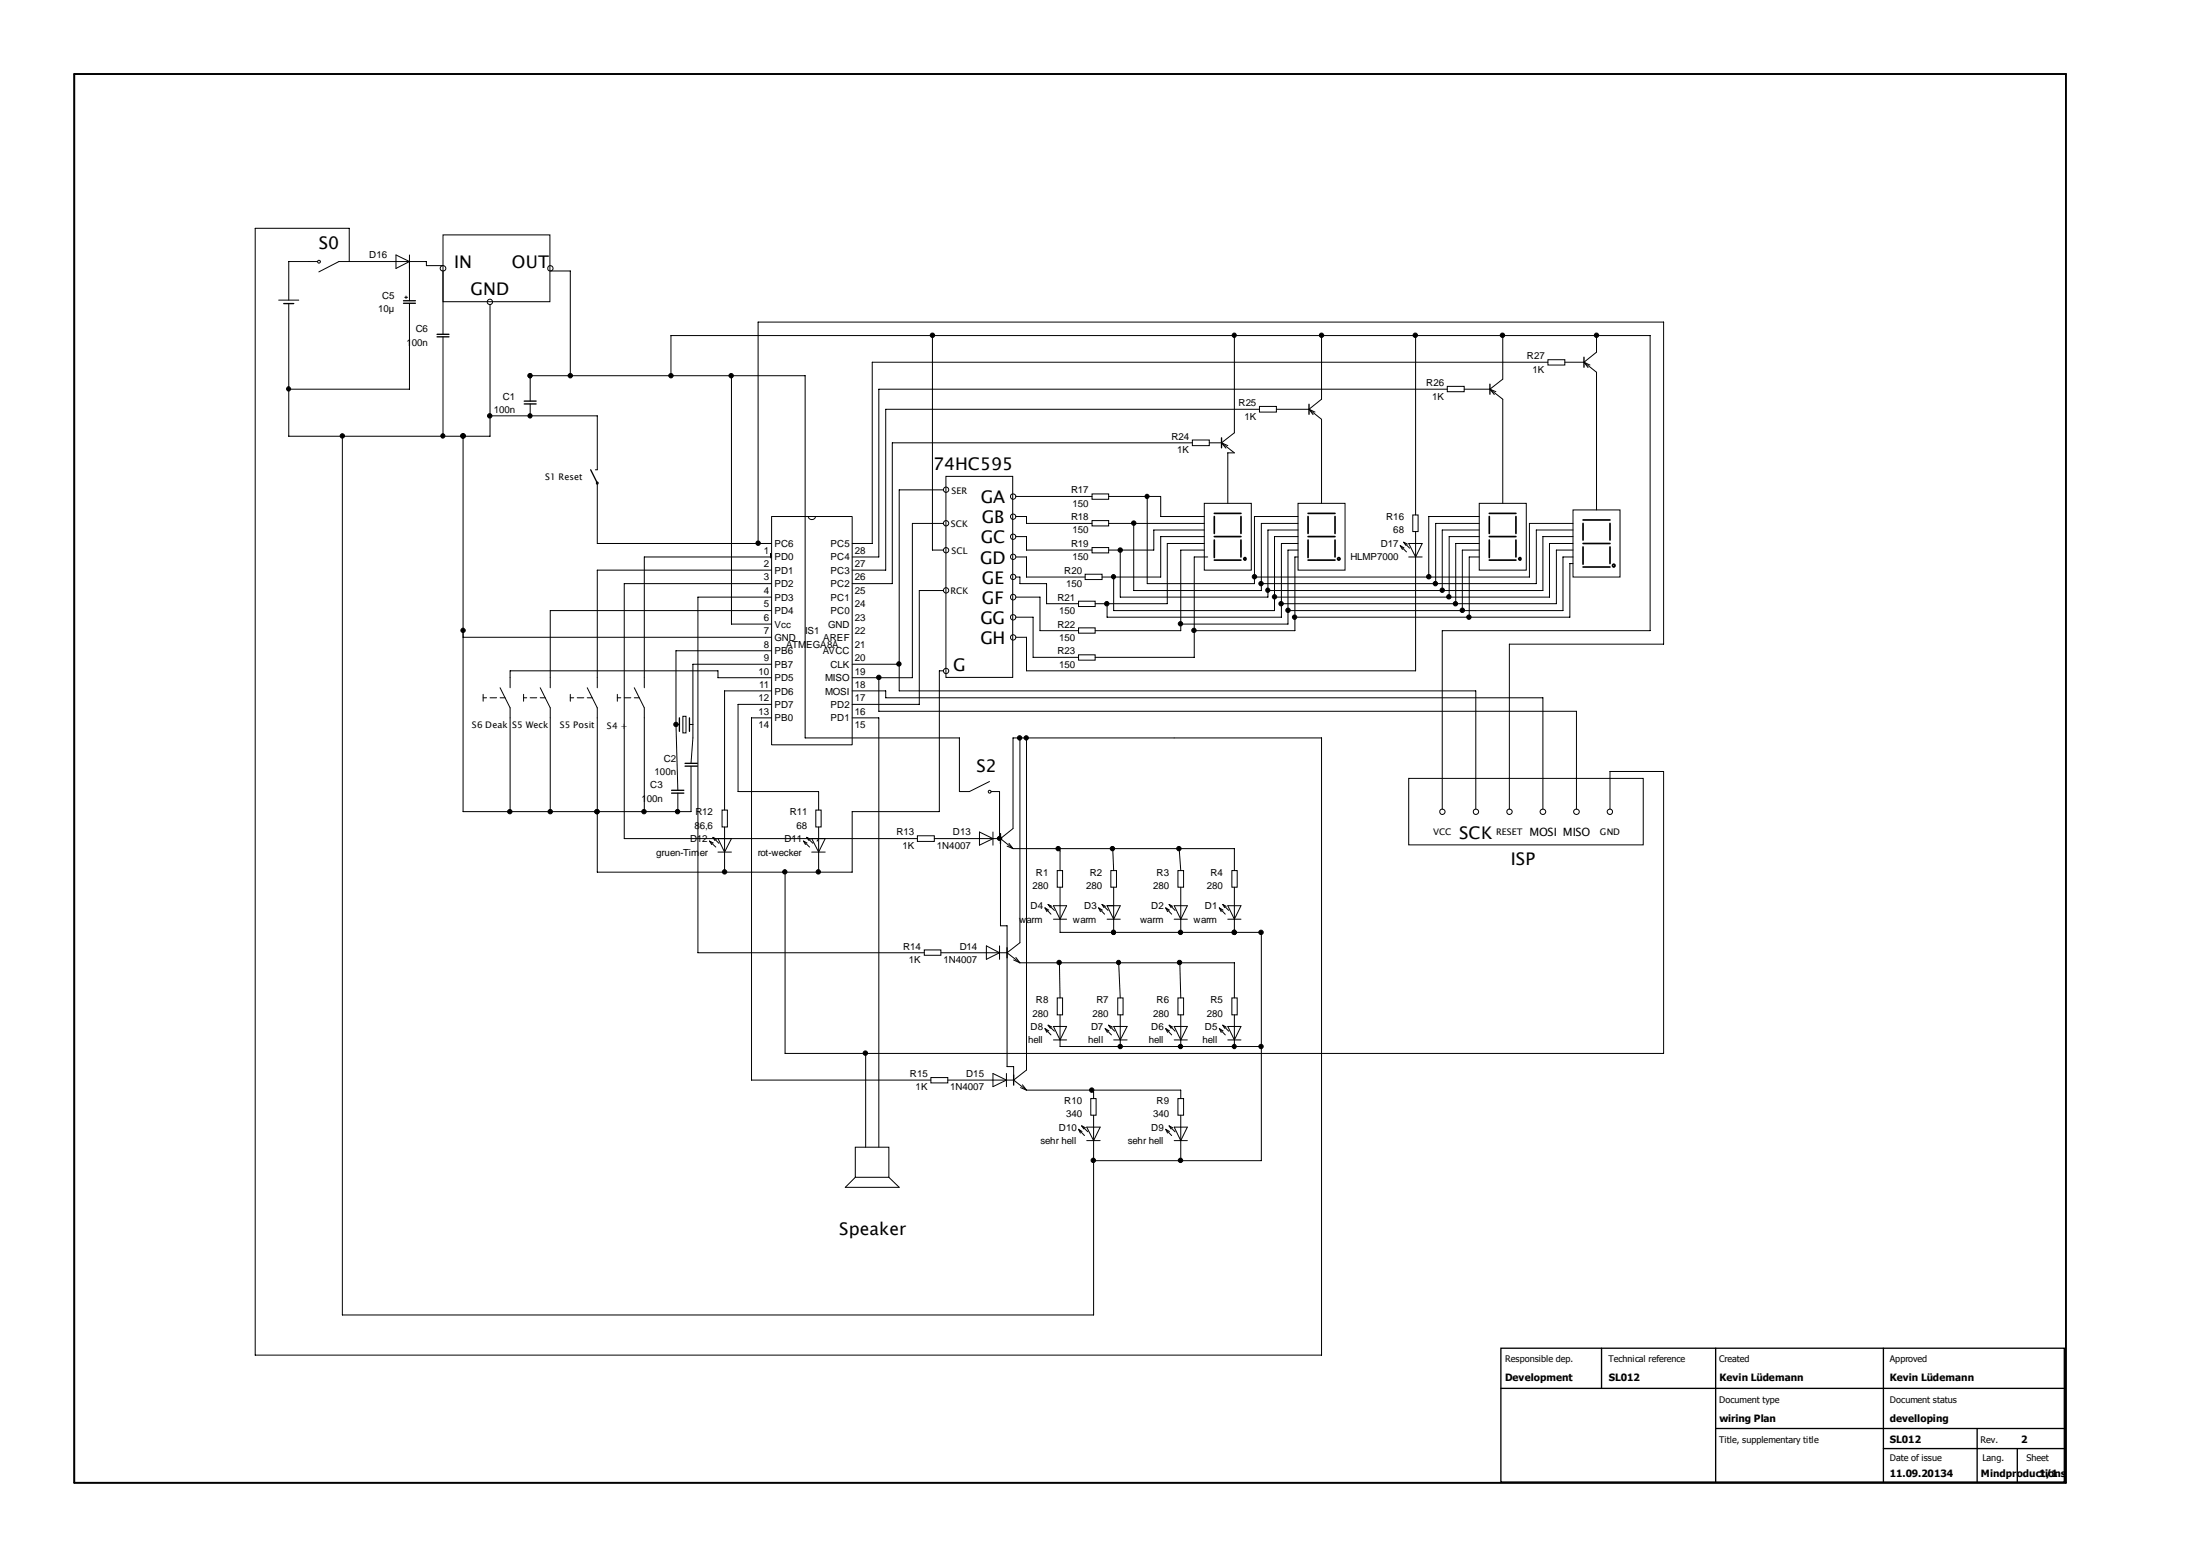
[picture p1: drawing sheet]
<svg xmlns="http://www.w3.org/2000/svg" width="297mm" height="210mm" viewBox="0 0 297 210" stroke-linecap="round" stroke-linejoin="round" font-family="sans-serif">
<g fill="none" stroke="#000" stroke-width=".14">
<path d="M42.9 35.3h-3.9v5.2M42.9 35.2h.3v.3h-.3zM47.2 35.3v-4.5h-12.7v152.1h143.9v-83.3h-41.6v12.2l-1.7 1.4M53.5 34.4l1.8 .9-1.8 .9zM54.8 40v.3M55.3 34.4v6.2M59.8 31.7h14.4v9h-14.4zM59.8 35.9h-2.2v-.6h-11.8l-2.8 1.4M59.8 36.6v8.5M74.3 36.6h2.7v14.1M37.6 40.5h2.7M39 41v17.9h27.2v-17.8"/>
<path d="M46.2 58.9v118.6h101.5v-27M54.6 40.1h.4M55.3 40.9v11.6h-16.3M59.8 45.5v13.4M62.5 58.9v50.7h30.8v-6.2M66.2 56.1h14.4v7.3h-.2M71.6 54.1v-3.4h37.1v48.9h20.8v7.2h1.4l2.7-1.3M71.6 54.5v1.6M90.6 50.7v-5.4h132.2v39.8h-28.1v24.1M98.8 50.7v33.5h5.4M125.9 45.3v29h1.5M161 59.4h2.3v.8h-2.3z"/>
<path d="M161 59.8h-40.5v19h-5.4M163.3 59.8h1.6M164.9 59.8l1.8 1.3h-.9v6.8M164.9 59.8l.6 .7M164.9 59.8l.9 .4M166.7 45.3v13.1l-1.8 1.4M170 54.9h2.3v.7h-2.3zM170 55.2h-50.4v21.8h-4.5M172.3 55.2h4.4M176.7 55.2l1.7 1.4v11.3M176.7 55.2l.6 .8M176.7 55.2l.8 .4"/>
<path d="M178.4 45.3v8.6l-1.7 1.3M191.1 45.3v24.2M195.4 52.2h2.3v.7h-2.3zM195.4 52.5h-76.7v22.7h-3.6M197.7 52.5h3.5M201.2 52.5l1.7 1.4v14M201.2 52.5l.6 .8M201.2 52.5l.8 .4M202.9 45.3v5.9l-1.7 1.3M209 48.6h2.3v.7h-2.3zM209 48.9h-91.2v24.5h-2.7M211.3 48.9h2.6"/>
<path d="M213.9 48.9l1.7 1.3v18.6M213.9 48.9l.5 .7M213.9 48.9l.8 .4M215.6 45.3v2.2l-1.7 1.4M80.5 65.1h.2v.2h-.2zM80.6 65.2v8.2h23.6M102.4 73.4v-29.9h122.2v43.5h-20.8v22.2M104.1 75.3v-.6l.1 .5h-17.2v17.6M104.2 69.7h10.9v30.8h-10.9zM104.2 77h-23.6v15.8M104.2 78.8h-19.9v34.4h39.6M109.1 69.7a.49 .49 0 0 0 .5 .4 .49 .49 0 0 0 .5-.4"/>
<path d="M127.4 70.7h-4.2v20.8h-8.1M127.4 66.1h-6v27.2h77.9v15.9M127.4 79.7h-3.3v15.4h-9M127.7 64.3h9v27.1h-9zM137.2 75.2h1.4v2.7h7.9M137.2 69.7h1.4v1h8.8M137.2 72.4h1.4v1.9h8.8M137.2 77.9h.5v.9h3.6v2.7h4.3M137.2 67h10.2M146.5 77.5h2.3v.7h-2.3zM147.4 66.7h2.3v.7h-2.3zM147.4 70.3h2.3v.7h-2.3z"/>
<path d="M147.4 73.9h2.3v.7h-2.3zM149.7 67h7v2.7h5.9M149.7 70.7h12.9M153.1 70.7v9h17.2v-9h5M154.9 67v11.8h14.5v-9.1h5.9M162.6 67.9h6.3v9.1h-6.3zM162.6 73.4h-5v8.1h-9.7M162.6 74.3h-3.2v10.8h-11.5M162.6 72.4h-5.9v5.5h-7.9M162.6 71.5h-6.8v2.8h-6.1M163.1 75.2h-1.9v13.5h-13.3M175.3 67.9h6.3v9.1h-6.3z"/>
<path d="M175.3 73.4h-2.3v9.9h-23.5v-1.8M175.3 74.3h-1.4v9.9h-14.5M175.3 75.2h-.5v9.9h-13.6M175.3 72.4h-3.2v10h-21.7v-4.5M175.3 71.5h-4.1v9.1h-19.9v-6.3M189.1 73.7l.8 .8M189.1 73.7l.3 .5M189.1 73.7l.5 .3M189.5 73.2l.8 .8M189.5 73.2l.5 .2M189.5 73.2l.3 .4M190.2 73.4h1.8l-.9 1.8z"/>
<path d="M190.2 75.2h1.8M190.8 69.5h.7v2.3h-.7zM191.1 71.8v18.8h-52.5v-4.6h-1.4M199.7 67.9h6.4v9.1h-6.4zM199.7 73.4h-3.1v8.1M199.7 75.2h-1.3v8.1M199.7 69.7h-6.8v8.2M199.7 70.7h-5.9v8.1M199.7 74.3h-2.3v8.1M199.7 71.5h-5v8.2M199.7 72.4h-4v8.2M212.4 68.8h6.3v9.1h-6.3z"/>
<path d="M212.4 73.4h-3.2v7.2h-37.1M212.4 75.2h-1.4v7.2h-37.1M212.4 71.5h-5v7.3h-37.1M212.4 70.7h-5.9v7.2h-37.1M212.4 74.3h-2.3v7.2h-37.1M212.4 72.4h-4.1v7.3h-37.1M212.4 76.1h-.4v7.2h-37.2M62.5 86h41.7M65.2 94.2h.5M65.2 93.7v1M66.2 94.2h.9M67.5 94.2h.7"/>
<path d="M67.5 92.8l1.4 2.7v14.1M70.7 94.2h.4M70.7 93.7v1M71.6 94.2h.9M72.9 94.2h.7M72.9 92.8l1.4 2.7v14.1M77 94.2h.5M77 93.7v1M77.9 94.2h.9M79.3 94.2h.7M83.4 94.2h.4M83.4 93.7v1"/>
<path d="M84.3 94.2h.9M85.6 92.8l1.4 2.7v14.1M85.6 94.2h.7M91.3 97.8h.4M91.3 97.8l.2 8.9M92.2 96.7h.4v2.2h-.4zM93.1 97.8h.5M104.2 87.8h-12.9v10M104.2 89.7h-10.6v9.9l-.3 3.4M104.2 82.4h-29.9v10.4M104.2 91.5h-7.3v-.9h-28v2.2M104.2 95.1h-4.6v11.7h10.9v2.5"/>
<path d="M104.2 93.3h-6.4v16M104.2 80.6h-10v48h30.6M104.2 96.9h-2.7v48.9h24.2M115.1 89.7h6.3M115.1 93.3h4.5v.9h88.7v15M115.1 96.9h3.6v58M118.7 91.5v4.5h94.1v13.2M127.4 90.6h-.6v19h-11.7v8.1h-34.5v-22.2l-1.3-2.7M137.2 80.6h3.2v4.5h5.2M137.2 83.3h2.3v5.4h6.1M137.7 99.6v27.7l-1.7 1.3M138.6 99.6v44.8l-1.7 1.4"/>
<path d="M145.6 81.2h2.3v.7h-2.3zM145.6 84.8h2.3v.7h-2.3zM145.6 88.4h2.3v.7h-2.3zM91.5 107.1v2.5M95.8 113.5l.8 .8M95.8 113.5l.3 .5M95.8 113.5l.5 .3M96.3 113l.8 .8M96.3 113l.5 .3M96.3 113l.2 .5M96.9 115h1.9M96.9 113.2l.9 1.8 1-1.8"/>
<path d="M97.5 109.3h.7v2.3h-.7zM97.8 111.6v6.1M108.5 113.5l.8 .8M108.5 113.5l.3 .5M108.5 113.5l.5 .3M108.9 113l.9 .8M108.9 113l.5 .3M108.9 113l.3 .5M109.6 113.2l.9 1.8 .9-1.8M109.6 115h1.8M110.1 109.3h.8v2.3h-.8zM110.5 111.6v6.1"/>
<path d="M110.5 113.2l-.2 .3M123.9 112.8h2.2v.8h-2.2zM126.1 113.2h9M132.2 112.3l1.9 .9-1.9 .9zM133.5 106.7h.3v.3h-.3zM133.8 106.8h1.2v6.4M134.1 112.3v1.8M135.1 113.2l1.7 1.4M135.1 113.2v11.8h.9v19h.9v1.8M136 114.2l.8 .4M136.2 113.8l.6 .8M136.8 114.6h29.9v2.9"/>
<path d="M142.7 117.5h.8v2.3h-.8zM142.9 114.6l.2 .3v2.6M143.1 119.8v6.1h27.2v30.8h-22.6M150 117.5h.7v2.3h-.7zM150.2 114.6l.2 2.9M150.4 119.8v6.1M159 117.5h.8v2.3h-.8zM159.2 114.6l.2 2.9M159.4 119.8v6.1M166.3 117.5h.7v2.3h-.7zM166.7 119.8v6.1M190.2 105.1h31.7v8.9h-31.7z"/>
<path d="M217.4 109.2v-5.1h7.2v38.1h-118.6v-24.5M124.8 128.2h2.2v.7h-2.2zM127 128.6h9M133.2 127.7l1.8 .9-1.8 .9zM135 127.7v1.8M136 128.6l1.7 1.4M136.9 129.6l.8 .4M137.2 129.2l.5 .8M137.7 130h29v4.7M141.1 122.6l.8 .8M141.1 122.6l.2 .5M141.1 122.6l.5 .3"/>
<path d="M141.1 138.9l.8 .8M141.1 138.9l.2 .5M141.1 138.9l.5 .2M141.5 122.1l.9 .8M141.5 122.1l.5 .2M141.5 122.1l.3 .4M141.5 138.4l.9 .8M141.5 138.4l.5 .2M141.5 138.4l.3 .4M142.2 122.3h1.8l-.9 1.8zM142.2 124.1h1.8M142.2 138.6h1.8l-.9 1.8z"/>
<path d="M142.7 134.7h.8v2.3h-.8zM143 130l.1 4.7M143.1 137v4.3h27.2M148.3 122.6l.8 .8M148.3 122.6l.3 .5M148.3 122.6l.5 .3M148.8 122.1l.8 .8M148.8 122.1l.5 .2M148.8 122.1l.3 .4M149.2 138.9l.9 .8M149.2 138.9l.3 .5M149.2 138.9l.5 .2"/>
<path d="M149.5 122.3h1.8l-.9 1.8zM149.5 124.1h1.8M149.7 138.4l.8 .8M149.7 138.4l.5 .2M149.7 138.4l.2 .4M150.4 138.6h1.8l-.9 1.8zM150.9 134.7h.7v2.3h-.7zM151 130l.3 4.7M151.3 137v4.3M157.4 122.6l.8 .8M157.4 122.6l.2 .5M157.4 122.6l.5 .3"/>
<path d="M157.4 138.9l.8 .8M157.4 138.9l.2 .5M157.4 138.9l.5 .2M157.9 122.1l.8 .8M157.9 122.1l.4 .2M157.9 122.1l.2 .4M157.9 138.4l.8 .8M157.9 138.4l.4 .2M157.9 138.4l.2 .4M158.5 122.3h1.8l-.9 1.8zM158.5 124.1h1.8M158.5 138.6h1.8l-.9 1.8z"/>
<path d="M159 134.7h.8v2.3h-.8zM159.3 130l.1 4.7M159.4 137v4.3M164.6 122.6l.8 .8M164.6 122.6l.3 .5M164.6 122.6l.5 .3M164.6 138.9l.8 .8M164.6 138.9l.3 .5M164.6 138.9l.5 .2M165.1 122.1l.8 .8M165.1 122.1l.5 .2M165.1 122.1l.3 .4"/>
<path d="M165.1 138.4l.8 .8M165.1 138.4l.5 .2M165.1 138.4l.3 .4M165.8 122.3h1.8l-.9 1.8zM165.8 124.1h1.8M165.8 138.6h1.8l-.9 1.8zM166.3 134.7h.7v2.3h-.7zM166.7 137v4.3M115.5 154.9h4.5v4h-4.5zM115.5 158.9l-1.4 1.4h7.3l-1.4-1.4M116.9 142.2v12.7M125.7 145.5h2.3v.7h-2.3z"/>
<path d="M128 145.8h8.9M134.1 144.9l1.8 .9-1.8 .9zM135.9 144.9v1.8M136.9 145.8l1.7 1.4M137.8 146.8l.8 .4M138 146.4l.6 .8M138.6 147.2h20.8v1.1M142.2 140.4h1.8M145.6 152.4l.8 .9M145.6 152.4l.3 .6M145.6 152.4l.5 .3M146 152l.9 .8"/>
<path d="M146 152l.6 .2M146 152l.3 .4M146.7 152.1h1.8l-.8 1.9zM146.7 154h1.8M147.3 148.3h.7v2.2h-.7zM147.4 147.2l.3 .2v.9M150.4 140.4h1.8M157.4 152.4l.8 .9M157.4 152.4l.2 .6M157.4 152.4l.5 .3M157.9 152l.8 .8M157.9 152l.4 .2"/>
<path d="M157.9 152l.2 .4M158.5 140.4h1.8M158.5 152.1h1.8l-.9 1.9zM158.5 154h1.8M159 148.3h.8v2.2h-.8zM159.4 150.5v6.2M165.8 140.4h1.8"/>
<circle cx="59.8" cy="36.2" r=".37"/>
<circle cx="74.3" cy="36.2" r=".36"/>
<circle cx="39" cy="52.5" r=".28"/>
<circle cx="46.2" cy="58.8" r=".3"/>
<circle cx="59.8" cy="58.8" r=".29"/>
<circle cx="62.5" cy="58.8" r=".3"/>
<circle cx="66.1" cy="56.1" r=".3"/>
<circle cx="66.1" cy="40.8" r=".36"/>
<circle cx="71.6" cy="56.1" r=".28"/>
<circle cx="71.6" cy="50.7" r=".28"/>
<circle cx="77" cy="50.7" r=".3"/>
<circle cx="90.6" cy="50.7" r=".3"/>
<circle cx="98.7" cy="50.7" r=".3"/>
<circle cx="125.9" cy="45.3" r=".3"/>
<circle cx="166.6" cy="45.3" r=".28"/>
<circle cx="178.4" cy="45.3" r=".3"/>
<circle cx="191.1" cy="45.3" r=".3"/>
<circle cx="202.9" cy="45.3" r=".3"/>
<circle cx="215.6" cy="45.3" r=".3"/>
<circle cx="102.4" cy="73.3" r=".3"/>
<circle cx="127.7" cy="70.6" r=".36"/>
<circle cx="127.7" cy="66.1" r=".36"/>
<circle cx="127.7" cy="79.7" r=".36"/>
<circle cx="127.7" cy="74.3" r=".36"/>
<circle cx="136.8" cy="72.5" r=".36"/>
<circle cx="136.8" cy="77.9" r=".36"/>
<circle cx="136.8" cy="67" r=".36"/>
<circle cx="136.8" cy="69.7" r=".36"/>
<circle cx="136.8" cy="75.2" r=".36"/>
<circle cx="150.3" cy="77.8" r=".29"/>
<circle cx="151.3" cy="74.3" r=".3"/>
<circle cx="153.1" cy="70.6" r=".3"/>
<circle cx="154.9" cy="67" r=".29"/>
<circle cx="169.4" cy="77.9" r=".3"/>
<circle cx="170.3" cy="78.8" r=".3"/>
<circle cx="171.2" cy="79.7" r=".29"/>
<circle cx="192.9" cy="77.9" r=".3"/>
<circle cx="193.8" cy="78.8" r=".3"/>
<circle cx="194.7" cy="79.7" r=".3"/>
<circle cx="62.5" cy="85.1" r=".3"/>
<circle cx="91.3" cy="97.8" r=".3"/>
<circle cx="118.7" cy="91.4" r=".3"/>
<circle cx="121.4" cy="89.6" r=".3"/>
<circle cx="127.7" cy="90.6" r=".36"/>
<circle cx="136.8" cy="83.3" r=".36"/>
<circle cx="136.8" cy="86" r=".36"/>
<circle cx="136.8" cy="80.6" r=".37"/>
<circle cx="137.7" cy="99.6" r=".3"/>
<circle cx="138.6" cy="99.6" r=".29"/>
<circle cx="149.4" cy="81.5" r=".3"/>
<circle cx="159.4" cy="84.2" r=".29"/>
<circle cx="161.2" cy="85.1" r=".3"/>
<circle cx="172.1" cy="80.6" r=".3"/>
<circle cx="173" cy="81.5" r=".3"/>
<circle cx="173.9" cy="82.4" r=".3"/>
<circle cx="174.8" cy="83.3" r=".3"/>
<circle cx="195.6" cy="80.6" r=".3"/>
<circle cx="196.5" cy="81.5" r=".29"/>
<circle cx="197.4" cy="82.4" r=".3"/>
<circle cx="198.3" cy="83.3" r=".3"/>
<circle cx="68.8" cy="109.6" r=".29"/>
<circle cx="74.3" cy="109.6" r=".3"/>
<circle cx="80.6" cy="109.6" r=".29"/>
<circle cx="86.9" cy="109.6" r=".3"/>
<circle cx="91.5" cy="109.6" r=".3"/>
<circle cx="97.8" cy="117.7" r=".3"/>
<circle cx="106" cy="117.7" r=".29"/>
<circle cx="110.5" cy="117.7" r=".3"/>
<circle cx="135" cy="113.2" r=".29"/>
<circle cx="142.9" cy="114.5" r=".3"/>
<circle cx="150.2" cy="114.5" r=".3"/>
<circle cx="159.2" cy="114.5" r=".3"/>
<circle cx="194.7" cy="109.6" r=".36"/>
<circle cx="199.3" cy="109.6" r=".36"/>
<circle cx="203.8" cy="109.6" r=".36"/>
<circle cx="208.3" cy="109.6" r=".37"/>
<circle cx="212.8" cy="109.6" r=".37"/>
<circle cx="217.4" cy="109.6" r=".36"/>
<circle cx="143" cy="129.9" r=".3"/>
<circle cx="150.3" cy="125.9" r=".29"/>
<circle cx="151" cy="129.9" r=".28"/>
<circle cx="159.3" cy="129.9" r=".3"/>
<circle cx="159.4" cy="125.9" r=".29"/>
<circle cx="166.6" cy="125.9" r=".28"/>
<circle cx="170.3" cy="125.9" r=".3"/>
<circle cx="116.8" cy="142.2" r=".3"/>
<circle cx="147.4" cy="147.1" r=".3"/>
<circle cx="147.6" cy="156.6" r=".3"/>
<circle cx="151.3" cy="141.3" r=".3"/>
<circle cx="159.4" cy="156.6" r=".29"/>
<circle cx="159.4" cy="141.3" r=".29"/>
<circle cx="166.6" cy="141.3" r=".28"/>
<circle cx="170.3" cy="141.3" r=".3"/>
</g>
<g fill="none" stroke="#000" stroke-width=".18">
<path d="M38.3 41h1.4M54.5 40.6h1.6M54.5 40.9h1.6M59 45.1h1.6M59 45.5h1.6M70.8 54.1h1.6M70.8 54.5h1.6M164.9 59.1v1.4M176.7 54.6v1.3M201.2 51.9v1.3M213.9 48.2v1.4M79.8 63.4l.8 1.8"/>
<path d="M91.7 96.9v1.8M93.1 96.9v1.8M90.7 107.1h1.6M90.7 106.7h1.6M92.5 103.4h1.6M92.5 103h1.6M135.1 112.5v1.4M136 127.9v1.4M136.9 145.1v1.4M202.6 182h76.1v18.1h-76.1zM202.6 187.4h76.1M216.2 182v5.4"/>
<path d="M231.6 182v18.1M231.6 192.8h47.1M254.3 182v18.1M254.3 195.5h24.4M267 192.8v7.3M272.4 195.5v4.6"/>
</g>
<g fill="#000">
<circle cx="39" cy="52.5" r=".28"/>
<circle cx="46.2" cy="58.8" r=".3"/>
<circle cx="59.8" cy="58.8" r=".29"/>
<circle cx="62.5" cy="58.8" r=".3"/>
<circle cx="66.1" cy="56.1" r=".3"/>
<circle cx="71.6" cy="56.1" r=".28"/>
<circle cx="71.6" cy="50.7" r=".28"/>
<circle cx="77" cy="50.7" r=".3"/>
<circle cx="90.6" cy="50.7" r=".3"/>
<circle cx="98.7" cy="50.7" r=".3"/>
<circle cx="125.9" cy="45.3" r=".3"/>
<circle cx="166.6" cy="45.3" r=".28"/>
<circle cx="178.4" cy="45.3" r=".3"/>
<circle cx="191.1" cy="45.3" r=".3"/>
<circle cx="202.9" cy="45.3" r=".3"/>
<circle cx="215.6" cy="45.3" r=".3"/>
<circle cx="102.4" cy="73.3" r=".3"/>
<circle cx="150.3" cy="77.8" r=".29"/>
<circle cx="151.3" cy="74.3" r=".3"/>
<circle cx="153.1" cy="70.6" r=".3"/>
<circle cx="154.9" cy="67" r=".29"/>
<circle cx="169.4" cy="77.9" r=".3"/>
<circle cx="170.3" cy="78.8" r=".3"/>
<circle cx="171.2" cy="79.7" r=".29"/>
<circle cx="192.9" cy="77.9" r=".3"/>
<circle cx="193.8" cy="78.8" r=".3"/>
<circle cx="194.7" cy="79.7" r=".3"/>
<circle cx="62.5" cy="85.1" r=".3"/>
<circle cx="91.3" cy="97.8" r=".3"/>
<circle cx="118.7" cy="91.4" r=".3"/>
<circle cx="121.4" cy="89.6" r=".3"/>
<circle cx="137.7" cy="99.6" r=".3"/>
<circle cx="138.6" cy="99.6" r=".29"/>
<circle cx="149.4" cy="81.5" r=".3"/>
<circle cx="159.4" cy="84.2" r=".29"/>
<circle cx="161.2" cy="85.1" r=".3"/>
<circle cx="172.1" cy="80.6" r=".3"/>
<circle cx="173" cy="81.5" r=".3"/>
<circle cx="173.9" cy="82.4" r=".3"/>
<circle cx="174.8" cy="83.3" r=".3"/>
<circle cx="195.6" cy="80.6" r=".3"/>
<circle cx="196.5" cy="81.5" r=".29"/>
<circle cx="197.4" cy="82.4" r=".3"/>
<circle cx="198.3" cy="83.3" r=".3"/>
<circle cx="68.8" cy="109.6" r=".29"/>
<circle cx="74.3" cy="109.6" r=".3"/>
<circle cx="80.6" cy="109.6" r=".29"/>
<circle cx="86.9" cy="109.6" r=".3"/>
<circle cx="91.5" cy="109.6" r=".3"/>
<circle cx="97.8" cy="117.7" r=".3"/>
<circle cx="106" cy="117.7" r=".29"/>
<circle cx="110.5" cy="117.7" r=".3"/>
<circle cx="135" cy="113.2" r=".29"/>
<circle cx="142.9" cy="114.5" r=".3"/>
<circle cx="150.2" cy="114.5" r=".3"/>
<circle cx="159.2" cy="114.5" r=".3"/>
<circle cx="143" cy="129.9" r=".3"/>
<circle cx="150.3" cy="125.9" r=".29"/>
<circle cx="151" cy="129.9" r=".28"/>
<circle cx="159.3" cy="129.9" r=".3"/>
<circle cx="159.4" cy="125.9" r=".29"/>
<circle cx="166.6" cy="125.9" r=".28"/>
<circle cx="170.3" cy="125.9" r=".3"/>
<circle cx="116.8" cy="142.2" r=".3"/>
<circle cx="147.4" cy="147.1" r=".3"/>
<circle cx="147.6" cy="156.6" r=".3"/>
<circle cx="151.3" cy="141.3" r=".3"/>
<circle cx="159.4" cy="156.6" r=".29"/>
<circle cx="159.4" cy="141.3" r=".29"/>
<circle cx="166.6" cy="141.3" r=".28"/>
<circle cx="170.3" cy="141.3" r=".3"/>
</g>
<g fill="none" stroke="#000" stroke-width=".23">
<path d="M10 10h268.9v190.2h-268.9zM164 69.3h3.6M164 72.4h3.6M164 75.6h3.6M164 69.7v2.3M164 72.9v2.4M167.6 69.7v2.3M167.6 72.9v2.3M168 75.3h.2v.3h-.2zM176.6 69.3h3.7M176.6 72.4h3.7M176.6 75.6h3.7"/>
<path d="M176.6 69.7v2.3M176.6 72.9v2.4M180.3 69.7v2.3M180.3 72.9v2.3M201.1 69.3h3.6M201.1 72.4h3.6M201.1 75.6h3.6M201.1 69.7v2.3M201.1 72.9v2.4M204.7 69.7v2.3M204.7 72.9v2.3M205.1 75.3h.2v.3h-.2z"/>
<path d="M213.7 70.2h3.7M213.7 73.4h3.7M213.7 76.5h3.7M213.7 70.7v2.2M213.7 73.8v2.4M217.4 70.7v2.2M217.4 73.8v2.3M217.8 76.2h.2v.3h-.2z"/>
<circle cx="180.8" cy="75.4" r=".17"/>
</g>
<g font-size="2.4">
<text x="43" y="33.6">S0</text>
<text x="61.3" y="36.2">IN</text>
<text x="63.5" y="39.8">GND</text>
<text x="69.1" y="36.2">OUT</text>
<text x="126" y="63.5">74HC595</text>
<text x="132.4" y="67.9">GA</text>
<text x="132.5" y="70.7">GB</text>
<text x="132.3" y="76.1">GD</text>
<text x="132.4" y="73.4">GC</text>
<text x="132.6" y="78.8">GE</text>
<text x="132.6" y="81.5">GF</text>
<text x="132.4" y="84.2">GG</text>
<text x="132.4" y="87">GH</text>
<text x="128.7" y="90.6">G</text>
<text x="131.8" y="104.2">S2</text>
<text x="197" y="113.2">SCK</text>
<text x="204" y="116.8">ISP</text>
<text x="113.3" y="166.7">Speaker</text>
</g>
<text font-size="1.5" x="206.5" y="112.9">MOSI MISO</text>
<g font-size="1.4">
<text x="203.2" y="186.4">Development</text>
<text x="217.2" y="186.4">SL012</text>
<text x="232.2" y="186.4">Kevin Lüdemann</text>
<text x="232.2" y="191.9">wiring Plan</text>
<text x="255.1" y="186.4">Kevin Lüdemann</text>
<text x="255.1" y="191.9">develloping</text>
<text x="255.1" y="194.8">SL012</text>
<text x="272.9" y="194.8">2</text>
<text x="255.1" y="199.4">11.09.20134</text>
<text x="267.5" y="199.4">Mindproductions</text>
<text x="275.3" y="199.4">1/1</text>
</g>
<g font-size="1.3">
<text x="49.9" y="34.9">D16</text>
<text x="51.6" y="40.3">C5</text>
<text x="51.1" y="42.2">10µ</text>
<text x="54.9" y="46.7">100n</text>
<text x="56.1" y="44.9">C6</text>
<text x="67.9" y="53.9">C1</text>
<text x="192.6" y="52.1">R26</text>
<text x="193.4" y="53.9">1K</text>
<text x="206.2" y="48.5">R27</text>
<text x="206.9" y="50.3">1K</text>
<text x="66.7" y="55.7">100n</text>
<text x="158.2" y="59.4">R24</text>
<text x="167.2" y="54.8">R25</text>
<text x="168" y="56.6">1K</text>
<text x="159" y="61.2">1K</text>
<text x="144.6" y="66.6">R17</text>
<text x="144.6" y="70.2">R18</text>
<text x="144.8" y="68.4">150</text>
<text x="187.2" y="70.2">R16</text>
<text x="103.1" y="74.8">1</text>
<text x="103.1" y="76.5">2</text>
<text x="104.6" y="73.8">PC6</text>
<text x="104.6" y="75.6">PD0</text>
<text x="104.6" y="77.5">PD1</text>
<text x="112.1" y="73.8">PC5</text>
<text x="112.1" y="75.6">PC4</text>
<text x="112.1" y="77.5">PC3</text>
<text x="115.4" y="74.8">28</text>
<text x="115.4" y="76.5">27</text>
<text x="143.7" y="77.5">R20</text>
<text x="144.6" y="73.8">R19</text>
<text x="144.8" y="72">150</text>
<text x="144.8" y="75.6">150</text>
<text x="182.3" y="75.6">HLMP7000</text>
<text x="186.4" y="73.8">D17</text>
<text x="188.1" y="72">68</text>
<text x="103.1" y="78.4">3</text>
<text x="103.1" y="80.2">4</text>
<text x="103.1" y="82">5</text>
<text x="103.1" y="83.8">6</text>
<text x="104.6" y="79.3">PD2</text>
<text x="104.6" y="81.1">PD3</text>
<text x="104.6" y="82.9">PD4</text>
<text x="112.1" y="79.3">PC2</text>
<text x="112.1" y="81.1">PC1</text>
<text x="112.1" y="82.9">PC0</text>
<text x="115.4" y="78.4">26</text>
<text x="115.4" y="80.2">25</text>
<text x="115.4" y="82">24</text>
<text x="115.4" y="83.8">23</text>
<text x="142.8" y="81.1">R21</text>
<text x="143" y="82.9">150</text>
<text x="143.9" y="79.3">150</text>
<text x="103.1" y="85.6">7</text>
<text x="103.1" y="87.4">8</text>
<text x="103.1" y="89.2">9</text>
<text x="104.6" y="84.7">Vcc</text>
<text x="104.6" y="86.5">GND</text>
<text x="104.6" y="88.3">PB6</text>
<text x="106.2" y="87.4">ATMEGA8A</text>
<text x="108.7" y="85.6">IS1</text>
<text x="111.1" y="88.3">AVCC</text>
<text x="111.1" y="86.5">AREF</text>
<text x="111.8" y="84.7">GND</text>
<text x="115.4" y="85.6">22</text>
<text x="115.4" y="87.4">21</text>
<text x="115.4" y="89.2">20</text>
<text x="142.8" y="84.7">R22</text>
<text x="142.8" y="88.3">R23</text>
<text x="143" y="86.5">150</text>
<text x="102.4" y="91.1">10</text>
<text x="102.4" y="94.7">12</text>
<text x="102.5" y="92.8">11</text>
<text x="104.6" y="90.1">PB7</text>
<text x="104.6" y="91.9">PD5</text>
<text x="104.6" y="93.8">PD6</text>
<text x="104.6" y="95.6">PD7</text>
<text x="111.4" y="91.9">MISO</text>
<text x="111.4" y="93.8">MOSI</text>
<text x="112.1" y="90.1">CLK</text>
<text x="112.1" y="95.6">PD2</text>
<text x="115.4" y="91.1">19</text>
<text x="115.4" y="92.8">18</text>
<text x="115.4" y="94.7">17</text>
<text x="143" y="90.1">150</text>
<text x="102.4" y="96.5">13</text>
<text x="102.4" y="98.3">14</text>
<text x="104.6" y="97.4">PB0</text>
<text x="112.1" y="97.4">PD1</text>
<text x="115.4" y="96.5">16</text>
<text x="115.4" y="98.3">15</text>
<text x="87.8" y="106.4">C3</text>
<text x="88.4" y="104.6">100n</text>
<text x="89.6" y="102.8">C2</text>
<text x="86.6" y="108.2">100n</text>
<text x="93.2" y="113.7">D12</text>
<text x="93.8" y="111.9">86,6</text>
<text x="93.9" y="110.1">R12</text>
<text x="105.9" y="113.7">D11</text>
<text x="106.6" y="110.1">R11</text>
<text x="107.5" y="111.9">68</text>
<text x="121" y="112.8">R13</text>
<text x="128.6" y="112.8">D13</text>
<text x="88.6" y="115.5">gruen-Timer</text>
<text x="102.3" y="115.5">rot-wecker</text>
<text x="121.8" y="114.6">1K</text>
<text x="126.5" y="114.6">1N4007</text>
<text x="139.9" y="118.2">R1</text>
<text x="147.1" y="118.2">R2</text>
<text x="156.2" y="118.2">R3</text>
<text x="163.4" y="118.2">R4</text>
<text x="137.6" y="124.5">warm</text>
<text x="139.1" y="122.7">D4</text>
<text x="139.4" y="120">280</text>
<text x="144.9" y="124.5">warm</text>
<text x="146.4" y="122.7">D3</text>
<text x="146.6" y="120">280</text>
<text x="153.9" y="124.5">warm</text>
<text x="155.4" y="122.7">D2</text>
<text x="155.7" y="120">280</text>
<text x="161.2" y="124.5">warm</text>
<text x="162.7" y="122.7">D1</text>
<text x="162.9" y="120">280</text>
<text x="122" y="128.2">R14</text>
<text x="122.7" y="130">1K</text>
<text x="127.4" y="130">1N4007</text>
<text x="129.6" y="128.2">D14</text>
<text x="139.4" y="137.2">280</text>
<text x="139.9" y="135.4">R8</text>
<text x="147.5" y="137.2">280</text>
<text x="148" y="135.4">R7</text>
<text x="155.7" y="137.2">280</text>
<text x="156.2" y="135.4">R6</text>
<text x="162.9" y="137.2">280</text>
<text x="163.4" y="135.4">R5</text>
<text x="138.8" y="140.8">hell</text>
<text x="139.1" y="139">D8</text>
<text x="146.9" y="140.8">hell</text>
<text x="147.3" y="139">D7</text>
<text x="155.1" y="140.8">hell</text>
<text x="155.4" y="139">D6</text>
<text x="162.3" y="140.8">hell</text>
<text x="162.7" y="139">D5</text>
<text x="122.8" y="145.4">R15</text>
<text x="123.6" y="147.2">1K</text>
<text x="128.3" y="147.2">1N4007</text>
<text x="130.5" y="145.4">D15</text>
<text x="143.7" y="149">R10</text>
<text x="156.2" y="149">R9</text>
<text x="140.5" y="154.4">sehr hell</text>
<text x="143" y="152.6">D10</text>
<text x="143.9" y="150.8">340</text>
<text x="152.3" y="154.4">sehr hell</text>
<text x="155.4" y="152.6">D9</text>
<text x="155.7" y="150.8">340</text>
</g>
<g font-size="1.2">
<text x="73.6" y="64.8">S1 Reset</text>
<text x="128.4" y="71.1">SCK</text>
<text x="128.5" y="66.6">SER</text>
<text x="128.5" y="74.8">SCL</text>
<text x="128.4" y="80.2">RCK</text>
<text x="63.7" y="98.3">S6 Deak</text>
<text x="69.2" y="98.3">S5 Weck</text>
<text x="75.6" y="98.3">S5 Posit</text>
<text x="82" y="98.3">S4 +</text>
<text x="193.5" y="112.8">VCC</text>
<text x="202" y="112.8">RESET</text>
<text x="216" y="112.8">GND</text>
<text x="203.2" y="183.9">Responsible dep.</text>
<text x="217.2" y="183.9">Technical reference</text>
<text x="232.1" y="183.9">Created</text>
<text x="255.1" y="183.9">Approved</text>
<text x="232.1" y="189.4">Document type</text>
<text x="255.1" y="189.4">Document status</text>
<text x="232.1" y="194.7">Title, supplementary title</text>
<text x="255.1" y="197.3">Date of issue</text>
<text x="267.4" y="194.7">Rev.</text>
<text x="267.7" y="197.3">Lang.</text>
<text x="273.6" y="197.3">Sheet</text>
</g>
</svg>
